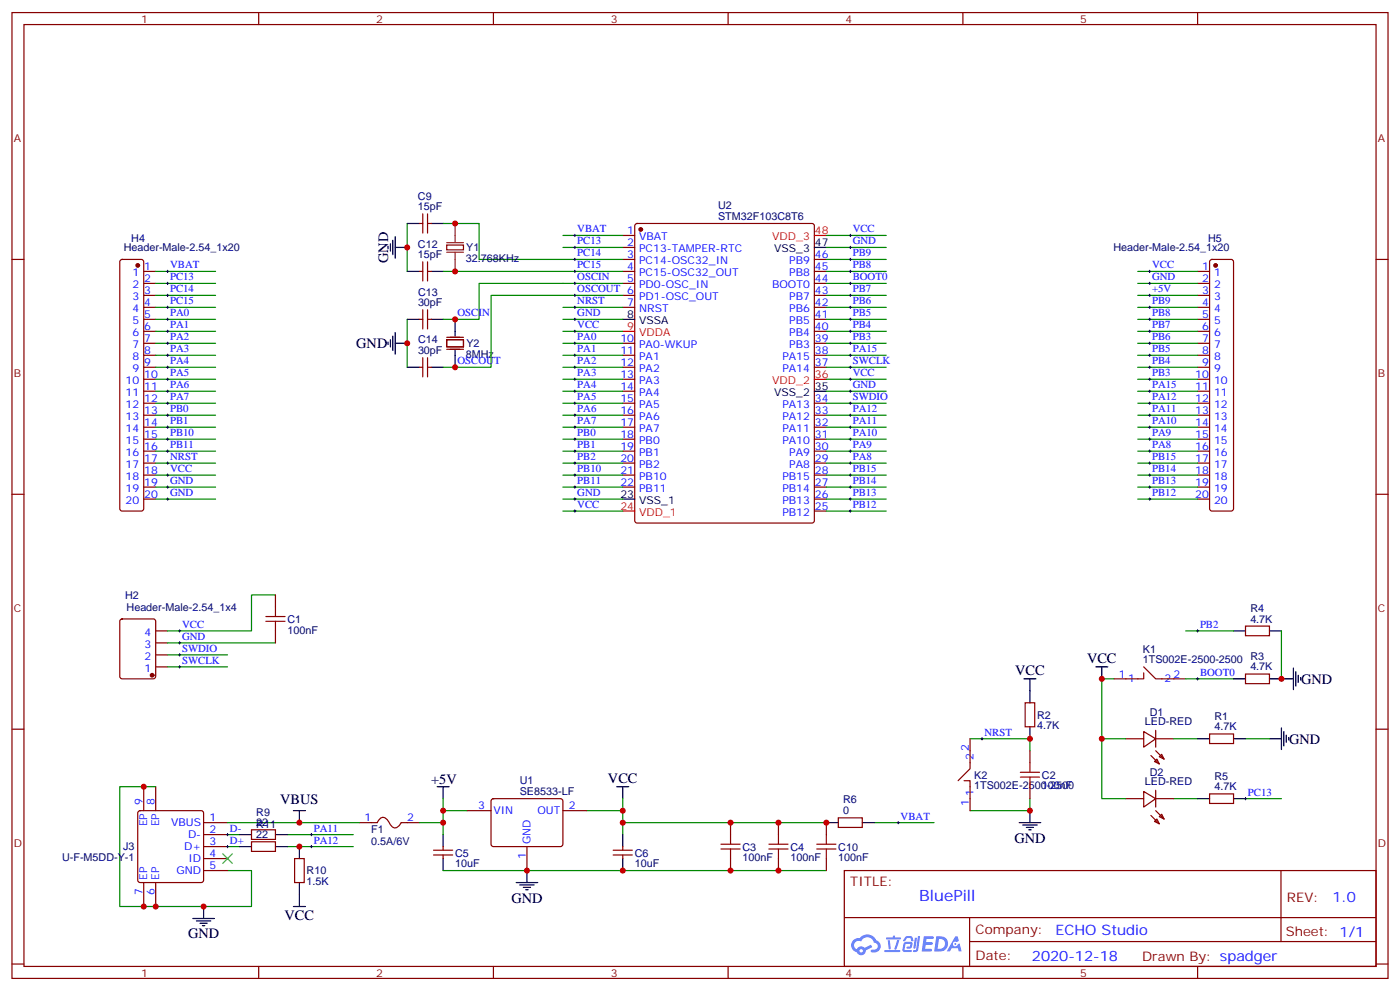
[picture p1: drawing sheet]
<svg xmlns="http://www.w3.org/2000/svg" width="412mm" height="292mm" viewBox="0 0 412 292" stroke-linecap="round" stroke-linejoin="round" font-family="sans-serif">
<g fill="none" stroke="#870000" stroke-width=".35">
<path d="M3.5 3.7h405.4v284.3h-405.4zM7.1 7.2h398.2v277.3h-398.2zM76.2 3.7v3.5M145.3 3.7v3.5M214.5 3.7v3.5M283.6 3.7v3.5M352.8 3.7v3.5M3.5 76.4h3.6M405.3 76.4h3.6M3.5 145.5h3.6M405.3 145.5h3.6M3.5 214.7h3.6"/>
<path d="M405.3 214.7h3.6M248.7 256.3h156.6v28.2h-156.6zM377.3 256.3v20.9M248.7 270.1h156.5M285.6 277.2h119.6M285.6 270.1v14.2M3.5 283.8h3.6M76.2 284.5v3.5M145.3 284.5v3.5M214.5 284.5v3.5M283.6 284.5v3.5M352.8 284.5v3.5"/>
<path d="M405.3 283.8h3.6"/>
</g>
<g fill="#5487ff">
<path d="M272.1 275.6h2.6l.3 .2-.1 .6h-2l-.1 1h1.6l.4 .4-.4 .3h-1.7l-.2 1.2 1.8 .1 .3 .3-.2 .4h-2.9z"/>
<path d="M281.4 275.7h.7l.4 1.3-.7 .3a.74 .74 0 0 0-1.1 .3 .74 .74 0 0 0 .5 1.1 .74 .74 0 0 0 .9-.7l.5-.3 .7 2.4h-.9l-.2-1h-1.9l-.5 1h-.9z"/>
<path d="M269.5 276.1h.6l-.4 2.9a.31 .31 0 0 1-.3 .3 .31 .31 0 0 1-.3-.3z"/>
<path d="M270.4 275.6h.6l-.5 4a.89 .89 0 0 1-.7 .7 .89 .89 0 0 1-.9-.3l1-.5z"/>
<path d="M266.8 275.8l.6-.2 1.2 .1 .5 1.3-.6 .1-.4-.9-1 .1a.95 .95 0 0 1-1 .8l-.1-.2z"/>
<path d="M266.4 277.5l1.8-.2a1.04 1.04 0 0 1 .6 1.1 1.04 1.04 0 0 1-.8 .9h-.7a.29 .29 0 0 1-.3-.4 .29 .29 0 0 1 .3-.2h.7l.2-.8h-1.4l-.4 1.7 1.9 .1a.29 .29 0 0 1 .3 .3 .29 .29 0 0 1-.3 .3h-2l-.4-.3 .2-2.1z"/>
<path d="M260.5 279.7h4.4a.3 .3 0 0 1 .3 .3 .3 .3 0 0 1-.3 .3h-4.3z"/>
<path d="M264.3 276.8h.6l-.5 1.6a1.02 1.02 0 0 1-.7 1.2l-.2-.3z"/>
<path d="M261.5 276.8h.6l.3 2.4-.3 .3-.3-.2z"/>
<path d="M261.1 276h1.9l.2-.5h.5l-.1 .5h1.5a.29 .29 0 0 1 .3 .3 .29 .29 0 0 1-.3 .3h-3.9z"/>
<path d="M275.8 275.6l-.6 4.5h1.4a2.27 2.27 0 0 0 2.7-2.3 2.27 2.27 0 0 0-2.7-2.2zM276.6 276.4a1.5 1.5 0 0 1 1.8 1.6 1.5 1.5 0 0 1-1.9 1.3h-.3z"/>
<path d="M251.4 276.8a2.09 2.09 0 0 0 1 3.5 1.37 1.37 0 0 0 1.5 .9 1.37 1.37 0 0 0 1.1-1.4l2-1-.5-.7-1.8 1a1.4 1.4 0 0 0-2.3 .4 1.32 1.32 0 0 1-.6-1.9 1.32 1.32 0 0 1 1.9-.4 2.02 2.02 0 0 1 2-1.3 2.02 2.02 0 0 1 1.8 1.6 1.09 1.09 0 0 1 1.1 1.4 1.09 1.09 0 0 1-1.6 .7 .41 .41 0 0 0-.5 .3 .41 .41 0 0 0 .4 .5 1.89 1.89 0 0 0 2.4-1.2 1.89 1.89 0 0 0-1.2-2.4 2.98 2.98 0 0 0-5-.6l-1 .1zM253.2 279.9a.52 .52 0 0 1 1 0 .52 .52 0 0 1-1 0z"/>
<circle cx="281.4" cy="277.9" r=".28"/>
</g>
<g fill="none" stroke="#870000" stroke-width=".35">
<path d="M35.5 76.6l.5-.2h5.6l.5 .2 .2 .5v72.7l-.2 .5-.5 .2h-5.6l-.5-.3-.2-.4v-72.7zM42.3 79.9h3.6M123.5 79.9h1M123.5 65.8h1M124.5 63v5.6M124.5 77.1v5.6M125.9 79.9h1.1M125.9 63v5.6M125.9 77.1v5.6M125.9 65.8h1.1M131.6 72.1h4.9v1.5h-4.9zM183.4 69.3h3.6"/>
<path d="M183.4 72.8h3.6M183.4 76.4h3.6M183.4 79.9h3.6M187.2 66l.5-.2h51.5l.6 .4 .1 87.1-.5 .6-51.7 .1-.7-.5v-87zM239.9 76.4h3.5M239.9 79.9h3.5M352.8 79.9h3.5M356.5 76.6l.5-.2h5.7l.5 .2 .2 .5v72.7l-.3 .5-.4 .2h-5.7l-.5-.3-.2-.4v-72.7zM42.3 83.4h3.6M42.3 87h3.6M42.3 90.5h3.6M42.3 97.5h3.6"/>
<path d="M42.3 94h3.6M123.5 94h1M124.5 91.2v5.6M125.9 94h1.1M125.9 91.2v5.6M131.6 99.3h4.9M183.4 83.4h3.6M183.4 87h3.6M183.4 90.5h3.6M239.9 83.4h3.5M239.9 87h3.5M239.9 90.5h3.5"/>
<path d="M239.9 97.5h3.5M239.9 94h3.5M352.8 83.4h3.5M352.8 87h3.5M352.8 90.5h3.5M352.8 97.5h3.5M352.8 94h3.5M42.3 101.1h3.6M42.3 104.6h3.6M42.3 108.1h3.6M42.3 111.7h3.6M42.3 115.2h3.6"/>
<path d="M42.3 118.7h3.6M123.5 108.1h1M124.5 105.3v5.6M125.9 108.1h1.1M125.9 105.3v5.6M131.6 100h4.9v2.1h-4.9zM131.6 102.8h4.9M183.4 101.1h3.6M183.4 104.6h3.6M183.4 108.1h3.6M183.4 111.7h3.6M183.4 115.2h3.6"/>
<path d="M183.4 118.7h3.6M239.9 101.1h3.5M239.9 104.6h3.5M239.9 108.1h3.5M239.9 118.7h3.5M352.8 101.1h3.5M352.8 104.6h3.5M352.8 108.1h3.5M352.8 111.7h3.5M352.8 115.2h3.5M352.8 118.7h3.5M42.3 122.2h3.6"/>
<path d="M42.3 125.8h3.6M42.3 129.3h3.6M42.3 132.8h3.6M42.3 136.3h3.6M42.3 139.9h3.6M183.4 122.2h3.6M183.4 125.8h3.6M183.4 129.3h3.6M183.4 132.8h3.6M183.4 136.3h3.6M183.4 139.9h3.6M239.9 122.2h3.5"/>
<path d="M239.9 125.8h3.5M239.9 129.3h3.5M239.9 132.8h3.5M239.9 136.3h3.5M239.9 139.9h3.5M352.8 122.2h3.5M352.8 125.8h3.5M352.8 129.3h3.5M352.8 132.8h3.5M352.8 136.3h3.5M352.8 139.9h3.5M42.3 143.4h3.6"/>
<path d="M42.3 146.9h3.6M183.4 143.4h3.6M239.9 143.4h3.5M239.9 150.5h3.5M239.9 146.9h3.5M352.8 143.4h3.5M352.8 146.9h3.5M81.1 175.2v3.5M35.5 182.4l.5-.2h9.2l.6 .4 .1 16.5-.5 .7h-9.4l-.7-.4v-16.5zM45.9 196.3h3.5M45.9 192.8h3.5M45.9 189.3h3.5"/>
<path d="M45.9 185.7h3.5M81.1 185.7v3.6M336.9 198.1v1.7h-8.8M336.9 196.3l3.5 3.5h8.8M366.9 198.4h7v2.9h-7zM366.9 184.3h7v2.8h-7zM285.8 217.5v8.8l-3.6 3.5M302 206.9h2.8v7.1h-2.8zM331.6 217.5h5.3M336.9 215.4l3.5 2.1-3.5 2.5zM340.4 217.5h5.3M340.4 215v5"/>
<path d="M356.3 216.1h7.1v2.8h-7.1zM40.8 238.9l.5-.2h18l.5 .2 .2 .5v19.7l-.3 .5-.4 .2h-18l-.5-.2-.2-.5v-19.7zM42.3 231.6v7.1M45.9 231.6v7.1M137.6 238.7h7M144.9 235.3l.4-.2 20.1 .1 .4 .6-.1 13-.6 .4h-20l-.5-.7v-12.7zM165.8 238.7h7.1M284 229.8h1.8v8.9M303.4 221v3.5M303.4 231.6v3.5M331.6 235.1h5.3M336.9 233l3.5 2.1-3.5 2.5z"/>
<path d="M339 222.4l2.5 2.5M340.1 224.2l.7-.7 .7 1.4zM340.4 221l2.5 2.5M340.4 232.7v4.9M340.4 238.7l2.5 2.4M340.4 235.1h5.3M341.5 222.8l.7-.7 .7 1.4zM356.3 233.7h7.1v2.8h-7.1zM42.3 259.8v7.1M45.9 259.8v7.1M60 242.2h7M60 245.7h7"/>
<path d="M60 249.2h7M60 252.8h7M60 256.3h7M74.1 244.3h7v2.8h-7zM74.1 247.8h7v2.8h-7zM86.8 252.8h2.8v7h-2.8zM105.8 242.2h5.3l.6-.9a1.56 1.56 0 0 1 2.7 .5l.2 .3a2.13 2.13 0 0 0 2.2 1.5l1.4-1.4h5.3M127.7 251.7h5.6M127.7 250.3h5.6M130.5 249.2v1.1M130.5 251.7v1.1M155.2 249.2v7.1"/>
<path d="M180.6 251.7h5.7M180.6 250.3h5.7M183.4 249.2v1.1M183.4 251.7v1.1M215.2 242.2v3.5M215.2 252.8v3.5M229.3 242.2v3.5M229.3 252.8v3.5M243.4 242.2v3.5M243.4 252.8v3.5M246.9 240.8h7.1v2.8h-7.1zM339 240.1l2.5 2.4"/>
<path d="M340.1 241.8l.7-.7 .7 1.4zM341.5 240.4l.7-.7 .7 1.4z"/>
</g>
<g fill="#870000" stroke="#870000" stroke-width=".35">
<circle cx="188.7" cy="67.6" r=".53"/>
<circle cx="40.6" cy="78.1" r=".53"/>
<circle cx="358.1" cy="78.1" r=".53"/>
<circle cx="44.8" cy="198.8" r=".53"/>
</g>
<g fill="none" stroke="#000" stroke-width=".35">
<path d="M114.3 72.5v.7M115 71.8v2.1M115.7 70.7v4.3M116.4 72.8h3.5M116.4 69.7v6.3M119.9 65.8h3.6M119.9 79.9h3.6M127 65.8h3.5M127 79.9h3.5M239.9 72.8h3.5M115.7 99v4.2M116.4 97.9v6.3"/>
<path d="M119.9 94h3.6M127 94h3.5M134.1 94v5M183.4 94h3.6M114.3 100.7v.7M115 100v2.1M116.4 101.1h3.5M119.9 108.1h3.6M127 108.1h3.5M134.1 103.2v4.9M239.9 115.2h3.5M183.4 146.9h3.6"/>
<path d="M301.6 199.8h3.6M303.4 199.8v7.1M322.8 196.3h3.5M324.6 196.3v3.5M363.4 199.8h3.5M363.4 185.7h3.5M373.9 199.8h7.1M373.9 185.7h3.6M381 196.7v6.3M381.7 197.7v4.3M382.4 198.8v2.1M383.1 199.5v.7"/>
<path d="M303.4 214v3.5M352.8 217.5h3.5M363.4 217.5h3.5M373.9 217.5h3.6M377.5 214.3v6.4M378.2 215.4v4.2M378.9 216.4v2.1M379.6 217.1v.7M86.4 238.7h3.6M88.2 238.7v3.5M128.8 231.6h3.5M130.5 231.6v3.5"/>
<path d="M181.7 231.6h3.5M183.4 231.6v3.5M303.4 238.7v3.5M352.8 235.1h3.5M363.4 235.1h3.5M70.6 245.7h3.5M70.6 249.2h3.5M81.1 245.7h3.6M81.1 249.2h3.6M88.2 249.2v3.6M88.2 259.8v7.1M130.5 245.7v3.5"/>
<path d="M130.5 252.8v3.5M152 259.8h6.4M155.2 256.3v3.5M183.4 245.7v3.5M183.4 252.8v3.5M243.4 242.2h3.5M254 242.2h3.5M300.2 242.2h6.4M301.3 242.9h4.2M302.3 243.6h2.1M303 244.3h.7M56.8 270.4h6.3"/>
<path d="M57.9 271.1h4.2M58.9 271.8h2.1M59.6 272.5h.7M60 266.9v3.5M86.4 266.9h3.6M153.1 260.5h4.2M154.2 261.2h2.1M154.9 261.9h.7"/>
</g>
<path d="M239.9 69.3h3.5M183.4 97.5h3.6M239.9 111.7h3.5M183.4 150.5h3.6" fill="none" stroke="#f00" stroke-width=".35"/>
<g fill="none" stroke="#008700" stroke-width=".35">
<path d="M45.9 79.9h17.6M119.9 65.8v14.1M130.5 65.8h10.6v10.6h42.3M130.5 79.9h52.9M165.8 69.3h17.6M165.8 72.8h17.6M243.4 69.3h17.7M243.4 72.8h17.7M243.4 79.9h17.7M243.4 76.4h17.7M335.1 79.9h17.7M45.9 83.4h17.6"/>
<path d="M45.9 97.5h17.6M45.9 94h17.6M45.9 90.5h17.6M45.9 87h17.6M119.9 94v14.1M165.8 97.5h17.6M165.8 94h17.6M165.8 90.5h17.6M183.4 83.4h-42.3v10.6h-10.6M183.4 87h-38.8v21.1h-14.1M243.4 83.4h17.7M243.4 97.5h17.7"/>
<path d="M243.4 94h17.7M243.4 90.5h17.7M243.4 87h17.7M335.1 83.4h17.7M335.1 97.5h17.7M335.1 94h17.7M335.1 90.5h17.7M335.1 87h17.7M45.9 101.1h17.6M45.9 118.7h17.6M45.9 115.2h17.6M45.9 111.7h17.6"/>
<path d="M45.9 108.1h17.6M45.9 104.6h17.6M165.8 101.1h17.6M165.8 118.7h17.6M165.8 115.2h17.6M165.8 111.7h17.6M165.8 108.1h17.6M165.8 104.6h17.6M243.4 101.1h17.7M243.4 118.7h17.7M243.4 115.2h17.7M243.4 111.7h17.7"/>
<path d="M243.4 108.1h17.7M243.4 104.6h17.7M335.1 101.1h17.7M335.1 118.7h17.7M335.1 115.2h17.7M335.1 111.7h17.7M335.1 108.1h17.7M335.1 104.6h17.7M45.9 136.3h17.6M45.9 132.8h17.6M45.9 129.3h17.6M45.9 125.8h17.6"/>
<path d="M45.9 122.2h17.6M45.9 139.9h17.6M165.8 136.3h17.6M165.8 132.8h17.6M165.8 129.3h17.6M165.8 125.8h17.6M165.8 122.2h17.6M165.8 139.9h17.6M243.4 136.3h17.7M243.4 132.8h17.7M243.4 129.3h17.7M243.4 125.8h17.7"/>
<path d="M243.4 122.2h17.7M243.4 139.9h17.7M335.1 136.3h17.7M335.1 132.8h17.7M335.1 129.3h17.7M335.1 125.8h17.7M335.1 122.2h17.7M335.1 139.9h17.7M45.9 146.9h17.6M45.9 143.4h17.6M165.8 150.5h17.6M165.8 146.9h17.6"/>
<path d="M165.8 143.4h17.6M243.4 150.5h17.7M243.4 146.9h17.7M243.4 143.4h17.7M335.1 146.9h17.7M335.1 143.4h17.7M81.1 175.2h-7v10.5h-24.7M49.4 189.3h31.7M49.4 192.8h17.6M49.4 196.3h17.6M328.1 199.8h-3.5v17.7M349.2 199.8h14.2"/>
<path d="M349.2 185.7h14.2M377.5 185.7v14.1M285.8 217.5h17.6v3.5M331.6 217.5h-7v17.6h7M345.7 217.5h7.1M366.9 217.5h7M45.9 231.6h-10.6v35.3h38.8v-10.6h-7.1M130.5 235.1v3.6M137.6 238.7h-7.1v7M172.9 238.7h10.5M183.4 235.1v10.6M303.4 235.1v3.6h-17.6"/>
<path d="M345.7 235.1h7.1M366.9 235.1h10.6M67 249.2h3.6M67 245.7h3.6M67 242.2h38.8M84.7 249.2h19.4M84.7 245.7h19.4M123.5 242.2h7M130.5 256.3h112.9M183.4 242.2h60M257.5 242.2h17.7"/>
</g>
<g fill="none" stroke="#000" stroke-width=".29">
<path d="M49 79.9h.7M49.4 79.6v.7M169 69.3h.7M169 72.8h.7M169 79.9h.7M169 76.4h.7M169.3 69v.7M169.3 72.5v.7M169.3 76v.7M169.3 79.6v.7M250.1 69.3h.7M250.1 72.8h.7"/>
<path d="M250.1 79.9h.7M250.1 76.4h.7M250.5 69v.7M250.5 72.5v.7M250.5 76v.7M250.5 79.6v.7M338.3 79.9h.7M338.7 79.6v.7M49 94h.7M49 97.5h.7M49 90.5h.7M49 83.4h.7"/>
<path d="M49 87h.7M49.4 83.1v.7M49.4 86.6v.7M49.4 90.1v.7M49.4 93.7v.7M49.4 97.2v.7M133.7 94h.7M134.1 93.7v.7M169 94h.7M169 97.5h.7M169 90.5h.7M169 83.4h.7"/>
<path d="M169 87h.7M169.3 83.1v.7M169.3 86.6v.7M169.3 90.1v.7M169.3 93.7v.7M169.3 97.2v.7M250.1 94h.7M250.1 97.5h.7M250.1 90.5h.7M250.1 83.4h.7M250.1 87h.7M250.5 83.1v.7"/>
<path d="M250.5 86.6v.7M250.5 90.1v.7M250.5 93.7v.7M250.5 97.2v.7M338.3 94h.7M338.3 97.5h.7M338.3 90.5h.7M338.3 83.4h.7M338.3 87h.7M338.7 83.1v.7M338.7 86.6v.7M338.7 90.1v.7"/>
<path d="M338.7 93.7v.7M338.7 97.2v.7M49 108.1h.7M49 111.7h.7M49 115.2h.7M49 101.1h.7M49 104.6h.7M49 118.7h.7M49.4 100.7v.7M49.4 104.2v.8M49.4 107.8v.7M49.4 111.3v.7"/>
<path d="M49.4 114.8v.7M49.4 118.4v.7M133.7 108.1h.7M134.1 107.8v.7M169 108.1h.7M169 111.7h.7M169 115.2h.7M169 101.1h.7M169 104.6h.7M169 118.7h.7M169.3 100.7v.7M169.3 104.2v.8"/>
<path d="M169.3 107.8v.7M169.3 111.3v.7M169.3 114.8v.7M169.3 118.4v.7M250.1 108.1h.7M250.1 111.7h.7M250.1 115.2h.7M250.1 101.1h.7M250.1 104.6h.7M250.1 118.7h.7M250.5 100.7v.7M250.5 104.2v.8"/>
<path d="M250.5 107.8v.7M250.5 111.3v.7M250.5 114.8v.7M250.5 118.4v.7M338.3 108.1h.7M338.3 111.7h.7M338.3 115.2h.7M338.3 101.1h.7M338.3 104.6h.7M338.3 118.7h.7M338.7 100.7v.7M338.7 104.2v.8"/>
<path d="M338.7 107.8v.7M338.7 111.3v.7M338.7 114.8v.7M338.7 118.4v.7M49 122.2h.7M49 125.8h.7M49 136.3h.7M49 132.8h.7M49 129.3h.7M49 139.9h.7M49.4 121.9v.7M49.4 125.4v.7"/>
<path d="M49.4 128.9v.7M49.4 132.5v.7M49.4 136v.7M49.4 139.5v.7M169 122.2h.7M169 125.8h.7M169 136.3h.7M169 132.8h.7M169 129.3h.7M169 139.9h.7M169.3 121.9v.7M169.3 125.4v.7"/>
<path d="M169.3 128.9v.7M169.3 132.5v.7M169.3 136v.7M169.3 139.5v.7M250.1 122.2h.7M250.1 125.8h.7M250.1 136.3h.7M250.1 132.8h.7M250.1 129.3h.7M250.1 139.9h.7M250.5 121.9v.7M250.5 125.4v.7"/>
<path d="M250.5 128.9v.7M250.5 132.5v.7M250.5 136v.7M250.5 139.5v.7M338.3 122.2h.7M338.3 125.8h.7M338.3 136.3h.7M338.3 132.8h.7M338.3 129.3h.7M338.3 139.9h.7M338.7 121.9v.7M338.7 125.4v.7"/>
<path d="M338.7 128.9v.7M338.7 132.5v.7M338.7 136v.7M338.7 139.5v.7M49 146.9h.7M49 143.4h.7M49.4 143.1v.7M49.4 146.6v.7M169 150.5h.7M169 146.9h.7M169 143.4h.7M169.3 143.1v.7"/>
<path d="M169.3 146.6v.7M169.3 150.1v.7M250.1 150.5h.7M250.1 146.9h.7M250.1 143.4h.7M250.5 143.1v.7M250.5 146.6v.7M250.5 150.1v.7M338.3 146.9h.7M338.3 143.4h.7M338.7 143.1v.7M338.7 146.6v.7"/>
<path d="M52.6 189.3h.7M52.6 196.3h.7M52.6 192.8h.7M52.6 185.7h.7M52.9 185.4v.7M52.9 188.9v.7M52.9 192.4v.7M52.9 196v.7M352.4 185.7h.7M352.4 199.8h.7M352.8 185.4v.7M352.8 199.5v.7"/>
<path d="M288.9 217.5h.7M289.3 217.1v.7M366.5 235.1h.7M366.9 234.8v.7M66.7 245.7h.7M66.7 249.2h.7M67 245.4v.7M67 248.9v.7M91.4 245.7h.7M91.4 249.2h.7M91.7 245.4v.7M91.7 248.9v.7"/>
<path d="M264.2 242.2h.7M264.6 241.8v.7"/>
</g>
<path d="M131.6 74.3h4.9M131.6 71.4h4.9M134.1 65.8v5.6M134.1 74.3v5.6" fill="none" stroke="#8c2424" stroke-width=".35"/>
<path d="M65.6 251.4l2.8 2.8M68.4 251.4l-2.8 2.8" fill="none" stroke="#3c3" stroke-width=".35"/>
<g fill="none" stroke="#a10000" stroke-width=".35">
<path d="M81.1 178.7v2.8M78.3 182.9h5.7M78.3 181.5h5.7M81.1 182.9v2.8M300.6 228.8h5.6M300.6 227.4h5.6M303.4 224.5v2.9M303.4 228.8v2.8M212.4 249.9h5.6M212.4 248.5h5.6M215.2 245.7v2.8M215.2 249.9v2.9"/>
<path d="M226.5 249.9h5.6M226.5 248.5h5.6M229.3 245.7v2.8M229.3 249.9v2.9M240.6 249.9h5.6M240.6 248.5h5.6M243.4 245.7v2.8M243.4 249.9v2.9"/>
</g>
<g fill="#c00">
<circle cx="134.1" cy="94" r=".88"/>
<circle cx="134.1" cy="108.1" r=".88"/>
<circle cx="119.9" cy="101.1" r=".88"/>
<circle cx="119.9" cy="72.8" r=".88"/>
<circle cx="42.3" cy="231.6" r=".88"/>
<circle cx="45.9" cy="266.9" r=".88"/>
<circle cx="42.3" cy="266.9" r=".88"/>
<circle cx="60" cy="266.9" r=".88"/>
<circle cx="88.2" cy="242.2" r=".88"/>
<circle cx="134.1" cy="79.9" r=".88"/>
<circle cx="134.1" cy="65.8" r=".88"/>
<circle cx="303.4" cy="238.7" r=".88"/>
<circle cx="324.6" cy="217.5" r=".88"/>
<circle cx="324.6" cy="199.8" r=".88"/>
<circle cx="155.2" cy="256.3" r=".88"/>
<circle cx="130.5" cy="242.2" r=".88"/>
<circle cx="183.4" cy="238.7" r=".88"/>
<circle cx="130.5" cy="238.7" r=".88"/>
<circle cx="303.4" cy="217.5" r=".88"/>
<circle cx="88.2" cy="249.2" r=".88"/>
<circle cx="183.4" cy="256.3" r=".88"/>
<circle cx="215.2" cy="256.3" r=".88"/>
<circle cx="183.4" cy="242.2" r=".88"/>
<circle cx="215.2" cy="242.2" r=".88"/>
<circle cx="229.3" cy="242.2" r=".88"/>
<circle cx="229.3" cy="256.3" r=".88"/>
<circle cx="377.5" cy="199.8" r=".88"/>
<circle cx="243.4" cy="242.2" r=".88"/>
</g>
<text font-size="4.6" fill="#00f" x="270.8" y="265.3">BluePill</text>
<g font-size="4.2">
<text x="114.3" y="77.4" transform="rotate(-90 114.3 77.4)">GND</text>
<text x="105" y="102.5">GND</text>
<text x="320.2" y="195.2">VCC</text>
<text x="299" y="198.8">VCC</text>
<text x="383.3" y="201.3">GND</text>
<text x="379.8" y="218.9">GND</text>
<text x="127" y="230.9">+5V</text>
<text x="179.1" y="230.5">VCC</text>
<text x="82.5" y="236.6">VBUS</text>
<text x="298.8" y="248.3">GND</text>
<text x="150.6" y="265.8">GND</text>
<text x="83.8" y="270.9">VCC</text>
<text x="55.4" y="276">GND</text>
</g>
<g font-size="4.2" fill="#00f">
<text x="392.5" y="265.6">1.0</text>
<text x="310.9" y="275.1">ECHO Studio</text>
<text x="304" y="282.9">2020-12-18</text>
</g>
<g font-size="3.9" fill="#800">
<text x="250.5" y="260.9">TITLE:</text>
<text x="379.1" y="265.6">REV:</text>
<text x="287.4" y="275.1">Company:</text>
<text x="378.7" y="275.7">Sheet: 1/1</text>
<text x="287.4" y="282.8">Date:</text>
<text x="336.4" y="282.8">Drawn By: spadger</text>
</g>
<g font-size="3.2" fill="#800">
<text x="41.6" y="6.7">1</text>
<text x="110.8" y="6.7">2</text>
<text x="179.9" y="6.7">3</text>
<text x="249.1" y="6.7">4</text>
<text x="318.2" y="6.7">5</text>
<text x="4.1" y="41.8">A</text>
<text x="405.9" y="41.8">A</text>
<text x="4.1" y="110.9">B</text>
<text x="405.9" y="110.9">B</text>
<text x="4.1" y="180.1">C</text>
<text x="405.9" y="180.1">C</text>
<text x="4.1" y="249.2">D</text>
<text x="405.9" y="249.2">D</text>
<text x="41.6" y="287.5">1</text>
<text x="110.8" y="287.5">2</text>
<text x="179.9" y="287.5">3</text>
<text x="249.1" y="287.5">4</text>
<text x="318.2" y="287.5">5</text>
</g>
<g font-size="3.2" fill="#000080">
<text x="123.1" y="59">C9</text>
<text x="123.1" y="61.9">15pF</text>
<text x="211.5" y="64.6">STM32F103C8T6</text>
<text x="211.5" y="61.5">U2</text>
<text x="38.7" y="71.4">H4</text>
<text x="355.9" y="71.4">H5</text>
<text x="36.4" y="74">Header-Male-2.54_1x20</text>
<text x="123.1" y="76">15pF</text>
<text x="123.1" y="73.1">C12</text>
<text x="137.2" y="77.2">32.768KHz</text>
<text x="137.3" y="74">Y1</text>
<text x="328" y="73.9">Header-Male-2.54_1x20</text>
<text x="123.1" y="87">C13</text>
<text x="123.1" y="90.1">30pF</text>
<text x="123.1" y="101.1">C14</text>
<text x="123.1" y="104.2">30pF</text>
<text x="137.2" y="105.4">8MHz</text>
<text x="137.4" y="102.2">Y2</text>
<text x="36.9" y="176.3">H2</text>
<text x="37.3" y="179.8">Header-Male-2.54_1x4</text>
<text x="84.7" y="183.3">C1</text>
<text x="368.3" y="183.3">4.7K</text>
<text x="368.3" y="180">R4</text>
<text x="84.7" y="186.5">100nF</text>
<text x="336.6" y="195.3">1TS002E-2500-2500</text>
<text x="336.7" y="192.1">K1</text>
<text x="368.3" y="197.4">4.7K</text>
<text x="368.3" y="194.2">R3</text>
<text x="305.5" y="214.7">4.7K</text>
<text x="305.5" y="211.6">R2</text>
<text x="337.3" y="213.3">LED-RED</text>
<text x="338.7" y="210.8">D1</text>
<text x="357.7" y="215">4.7K</text>
<text x="357.7" y="211.9">R1</text>
<text x="153.1" y="230.9">U1</text>
<text x="287" y="232.4">1TS002E-2500-2500</text>
<text x="287" y="229.2">K2</text>
<text x="306.9" y="232.4">100nF</text>
<text x="306.9" y="229.2">C2</text>
<text x="337.3" y="231">LED-RED</text>
<text x="338.7" y="228.5">D2</text>
<text x="357.7" y="232.7">4.7K</text>
<text x="357.7" y="229.5">R5</text>
<text x="153.1" y="234.1">SE8533-LF</text>
<text x="248.4" y="239.7">0</text>
<text x="248.4" y="236.5">R6</text>
<text x="75.5" y="243.2">22</text>
<text x="75.5" y="240.1">R9</text>
<text x="75.5" y="243.6">R11</text>
<text x="109.4" y="245.1">F1</text>
<text x="36.3" y="250.2">J3</text>
<text x="75.5" y="246.8">22</text>
<text x="109.4" y="248.7">0.5A/6V</text>
<text x="218.7" y="250.4">C3</text>
<text x="232.8" y="250.4">C4</text>
<text x="246.9" y="250.4">C10</text>
<text x="18.3" y="253.6">U-F-M5DD-Y-1</text>
<text x="90.3" y="257.4">R10</text>
<text x="134.1" y="255.3">10uF</text>
<text x="134.1" y="252.2">C5</text>
<text x="187" y="255.3">10uF</text>
<text x="187" y="252.2">C6</text>
<text x="218.7" y="253.5">100nF</text>
<text x="232.8" y="253.5">100nF</text>
<text x="246.9" y="253.5">100nF</text>
<text x="90.3" y="260.7">1.5K</text>
</g>
<g font-size="3.2" fill="#00f">
<text x="170" y="68.4">VBAT</text>
<text x="170" y="72">PC13</text>
<text x="184.8" y="69">1</text>
<text x="188.3" y="70.7">VBAT</text>
<text x="251.2" y="68.4">VCC</text>
<text x="251.2" y="72">GND</text>
<text x="170" y="75.5">PC14</text>
<text x="184.8" y="72.5">2</text>
<text x="184.8" y="76">3</text>
<text x="188.3" y="74.3">PC13-TAMPER-RTC</text>
<text x="188.3" y="77.8">PC14-OSC32_IN</text>
<text x="232.5" y="77.8">PB9</text>
<text x="240.1" y="76">46</text>
<text x="251.2" y="75.5">PB9</text>
<text x="39" y="81.3">1</text>
<text x="42.5" y="79.6">1</text>
<text x="42.5" y="83.1">2</text>
<text x="50.1" y="79">VBAT</text>
<text x="50.1" y="82.6">PC13</text>
<text x="170" y="82.6">OSCIN</text>
<text x="170" y="79">PC15</text>
<text x="184.8" y="79.6">4</text>
<text x="184.8" y="83.1">5</text>
<text x="188.3" y="81.3">PC15-OSC32_OUT</text>
<text x="232.5" y="81.3">PB8</text>
<text x="240.1" y="83.1">44</text>
<text x="240.1" y="79.6">45</text>
<text x="251.2" y="82.6">BOOT0</text>
<text x="251.2" y="79">PB8</text>
<text x="339.4" y="82.6">GND</text>
<text x="339.4" y="79">VCC</text>
<text x="354.1" y="79.6">1</text>
<text x="354.1" y="83.1">2</text>
<text x="357.6" y="81.3">1</text>
<text x="39" y="84.8">2</text>
<text x="39" y="88.4">3</text>
<text x="42.5" y="86.6">3</text>
<text x="50.1" y="86.1">PC14</text>
<text x="50.1" y="89.6">PC15</text>
<text x="170" y="89.6">NRST</text>
<text x="170" y="86.1">OSCOUT 6</text>
<text x="188.3" y="84.8">PD0-OSC_IN</text>
<text x="188.3" y="88.4">PD1-OSC_OUT</text>
<text x="227.4" y="84.8">BOOT0</text>
<text x="232.5" y="88.4">PB7</text>
<text x="240.1" y="86.6">43</text>
<text x="251.2" y="89.6">PB6</text>
<text x="251.2" y="86.1">PB7</text>
<text x="339.4" y="86.1">+5V</text>
<text x="339.4" y="89.6">PB9</text>
<text x="354.1" y="86.6">3</text>
<text x="357.6" y="84.8">2</text>
<text x="357.6" y="88.4">3</text>
<text x="39" y="91.9">4</text>
<text x="39" y="95.4">5</text>
<text x="42.5" y="90.1">4</text>
<text x="42.5" y="93.7">5</text>
<text x="50.1" y="93.1">PA0</text>
<text x="134.8" y="93.1">OSCIN</text>
<text x="170" y="93.1">GND</text>
<text x="184.8" y="90.1">7</text>
<text x="188.3" y="91.9">NRST</text>
<text x="232.5" y="95.4">PB5</text>
<text x="232.5" y="91.9">PB6</text>
<text x="240.1" y="93.7">41</text>
<text x="240.1" y="90.1">42</text>
<text x="251.2" y="93.1">PB5</text>
<text x="339.4" y="93.1">PB8</text>
<text x="354.1" y="90.1">4</text>
<text x="354.1" y="93.7">5</text>
<text x="357.6" y="91.9">4</text>
<text x="357.6" y="95.4">5</text>
<text x="39" y="99">6</text>
<text x="42.5" y="97.2">6</text>
<text x="42.5" y="100.7">7</text>
<text x="50.1" y="96.7">PA1</text>
<text x="50.1" y="100.2">PA2</text>
<text x="170" y="96.7">VCC</text>
<text x="170" y="100.2">PA0</text>
<text x="182.8" y="100.7">10</text>
<text x="232.5" y="99">PB4</text>
<text x="240.1" y="100.7">39</text>
<text x="240.1" y="97.2">40</text>
<text x="251.2" y="100.2">PB3</text>
<text x="251.2" y="96.7">PB4</text>
<text x="339.4" y="100.2">PB6</text>
<text x="339.4" y="96.7">PB7</text>
<text x="354.1" y="97.2">6</text>
<text x="354.1" y="100.7">7</text>
<text x="357.6" y="99">6</text>
<text x="39" y="102.5">7</text>
<text x="39" y="106">8</text>
<text x="42.5" y="104.2">8</text>
<text x="42.5" y="107.8">9</text>
<text x="50.1" y="103.7">PA3</text>
<text x="50.1" y="107.2">PA4</text>
<text x="134.8" y="107.2">OSCOUT</text>
<text x="170" y="103.7">PA1</text>
<text x="170" y="107.2">PA2</text>
<text x="182.8" y="104.2">11</text>
<text x="182.8" y="107.8">12</text>
<text x="188.3" y="102.5">PA0-WKUP</text>
<text x="188.3" y="106">PA1</text>
<text x="230.5" y="106">PA15</text>
<text x="232.5" y="102.5">PB3</text>
<text x="240.1" y="107.8">37</text>
<text x="240.1" y="104.2">38</text>
<text x="251.2" y="107.2">SWCLK</text>
<text x="251.2" y="103.7">PA15</text>
<text x="339.4" y="107.2">PB4</text>
<text x="339.4" y="103.7">PB5</text>
<text x="354.1" y="104.2">8</text>
<text x="354.1" y="107.8">9</text>
<text x="357.6" y="102.5">7</text>
<text x="357.6" y="106">8</text>
<text x="37" y="113.1">10</text>
<text x="39" y="109.5">9</text>
<text x="42.5" y="111.3">10</text>
<text x="50.1" y="110.8">PA5</text>
<text x="170" y="110.8">PA3</text>
<text x="182.8" y="111.3">13</text>
<text x="188.3" y="109.5">PA2</text>
<text x="188.3" y="113.1">PA3</text>
<text x="230.5" y="109.5">PA14</text>
<text x="251.2" y="110.8">VCC</text>
<text x="339.4" y="110.8">PB3</text>
<text x="352.1" y="111.3">10</text>
<text x="357.6" y="109.5">9</text>
<text x="357.6" y="113.1">10</text>
<text x="37" y="116.6">11</text>
<text x="42.5" y="114.8">11</text>
<text x="42.5" y="118.4">12</text>
<text x="50.1" y="114.3">PA6</text>
<text x="50.1" y="117.8">PA7</text>
<text x="170" y="114.3">PA4</text>
<text x="170" y="117.8">PA5</text>
<text x="182.8" y="114.8">14</text>
<text x="182.8" y="118.4">15</text>
<text x="188.3" y="116.6">PA4</text>
<text x="240.1" y="118.4">34</text>
<text x="251.2" y="114.3">GND</text>
<text x="251.2" y="117.8">SWDIO</text>
<text x="339.4" y="117.8">PA12</text>
<text x="339.4" y="114.3">PA15</text>
<text x="352.1" y="114.8">11</text>
<text x="352.1" y="118.4">12</text>
<text x="357.6" y="116.6">11</text>
<text x="37" y="120.1">12</text>
<text x="37" y="123.6">13</text>
<text x="42.5" y="121.9">13</text>
<text x="42.5" y="125.4">14</text>
<text x="50.1" y="121.4">PB0</text>
<text x="50.1" y="124.9">PB1</text>
<text x="170" y="121.4">PA6</text>
<text x="170" y="124.9">PA7</text>
<text x="182.8" y="121.9">16</text>
<text x="182.8" y="125.4">17</text>
<text x="188.3" y="120.1">PA5</text>
<text x="188.3" y="123.6">PA6</text>
<text x="230.5" y="123.6">PA12</text>
<text x="230.5" y="120.1">PA13</text>
<text x="240.1" y="125.4">32</text>
<text x="240.1" y="121.9">33</text>
<text x="251.2" y="124.9">PA11</text>
<text x="251.2" y="121.4">PA12</text>
<text x="339.4" y="124.9">PA10</text>
<text x="339.4" y="121.4">PA11</text>
<text x="352.1" y="121.9">13</text>
<text x="352.1" y="125.4">14</text>
<text x="357.6" y="120.1">12</text>
<text x="357.6" y="123.6">13</text>
<text x="37" y="127.2">14</text>
<text x="37" y="130.7">15</text>
<text x="42.5" y="128.9">15</text>
<text x="50.1" y="128.4">PB10</text>
<text x="50.1" y="131.9">PB11</text>
<text x="170" y="128.4">PB0</text>
<text x="170" y="131.9">PB1</text>
<text x="182.8" y="128.9">18</text>
<text x="188.3" y="127.2">PA7</text>
<text x="188.3" y="130.7">PB0</text>
<text x="230.5" y="130.7">PA10</text>
<text x="230.5" y="127.2">PA11</text>
<text x="240.1" y="128.9">31</text>
<text x="251.2" y="131.9">PA9</text>
<text x="251.2" y="128.4">PA10</text>
<text x="339.4" y="131.9">PA8</text>
<text x="339.4" y="128.4">PA9</text>
<text x="352.1" y="128.9">15</text>
<text x="357.6" y="127.2">14</text>
<text x="357.6" y="130.7">15</text>
<text x="37" y="134.2">16</text>
<text x="37" y="137.8">17</text>
<text x="42.5" y="132.5">16</text>
<text x="42.5" y="136">17</text>
<text x="50.1" y="135.5">NRST</text>
<text x="170" y="135.5">PB2</text>
<text x="182.8" y="132.5">19</text>
<text x="182.8" y="136">20</text>
<text x="188.3" y="134.2">PB1</text>
<text x="188.3" y="137.8">PB2</text>
<text x="232.5" y="137.8">PA8</text>
<text x="232.5" y="134.2">PA9</text>
<text x="240.1" y="136">29</text>
<text x="240.1" y="132.5">30</text>
<text x="251.2" y="135.5">PA8</text>
<text x="339.4" y="135.5">PB15</text>
<text x="352.1" y="132.5">16</text>
<text x="352.1" y="136">17</text>
<text x="357.6" y="134.2">16</text>
<text x="357.6" y="137.8">17</text>
<text x="37" y="141.3">18</text>
<text x="42.5" y="139.5">18</text>
<text x="42.5" y="143.1">19</text>
<text x="50.1" y="139">VCC</text>
<text x="50.1" y="142.5">GND</text>
<text x="170" y="139">PB10</text>
<text x="170" y="142.5">PB11</text>
<text x="182.8" y="139.5">21</text>
<text x="182.8" y="143.1">22</text>
<text x="188.3" y="141.3">PB10</text>
<text x="230.5" y="141.3">PB15</text>
<text x="240.1" y="143.1">27</text>
<text x="240.1" y="139.5">28</text>
<text x="251.2" y="142.5">PB14</text>
<text x="251.2" y="139">PB15</text>
<text x="339.4" y="142.5">PB13</text>
<text x="339.4" y="139">PB14</text>
<text x="352.1" y="139.5">18</text>
<text x="352.1" y="143.1">19</text>
<text x="357.6" y="141.3">18</text>
<text x="37" y="144.8">19</text>
<text x="37" y="148.3">20</text>
<text x="42.5" y="146.6">20</text>
<text x="50.1" y="146">GND</text>
<text x="170" y="149.6">VCC</text>
<text x="170" y="146">GND</text>
<text x="188.3" y="144.8">PB11</text>
<text x="230.5" y="148.3">PB13</text>
<text x="230.5" y="144.8">PB14</text>
<text x="240.1" y="146.6">26</text>
<text x="251.2" y="149.6">PB12</text>
<text x="251.2" y="146">PB13</text>
<text x="339.4" y="146">PB12</text>
<text x="352.1" y="146.6">20</text>
<text x="357.6" y="144.8">19</text>
<text x="357.6" y="148.3">20</text>
<text x="230.5" y="151.9">PB12</text>
<text x="240.1" y="150.1">25</text>
<text x="53.6" y="184.9">VCC</text>
<text x="353.5" y="184.9">PB2</text>
<text x="42.5" y="190.7">3</text>
<text x="42.5" y="187.1">4</text>
<text x="53.6" y="188.4">GND</text>
<text x="53.6" y="191.9">SWDIO</text>
<text x="42.5" y="197.7">1</text>
<text x="42.5" y="194.2">2</text>
<text x="53.6" y="195.4">SWCLK</text>
<text x="329.6" y="199.5">1</text>
<text x="332.3" y="200.9">1</text>
<text x="343" y="200.9">2</text>
<text x="345.7" y="199.5">2</text>
<text x="353.5" y="199">BOOT0</text>
<text x="285.4" y="221" transform="rotate(-90 285.4 221)">2</text>
<text x="290" y="216.6">NRST</text>
<text x="286.8" y="223.7" transform="rotate(-90 286.8 223.7)">2</text>
<text x="42" y="236.9" transform="rotate(-90 42 236.9)">9</text>
<text x="45.5" y="236.9" transform="rotate(-90 45.5 236.9)">8</text>
<text x="140.9" y="238.3">3</text>
<text x="145.3" y="239.7">VIN</text>
<text x="158.3" y="239.7">OUT</text>
<text x="167.6" y="238.3">2</text>
<text x="285.4" y="237.1" transform="rotate(-90 285.4 237.1)">1</text>
<text x="286.8" y="234.4" transform="rotate(-90 286.8 234.4)">1</text>
<text x="367.6" y="234.2">PC13</text>
<text x="43.4" y="243.3" transform="rotate(-90 43.4 243.3)">EP</text>
<text x="46.9" y="243.3" transform="rotate(-90 46.9 243.3)">EP</text>
<text x="50.4" y="243.2">VBUS</text>
<text x="61.7" y="241.8">1</text>
<text x="61.7" y="245.4">2</text>
<text x="67.7" y="244.8">D-</text>
<text x="92.4" y="244.8">PA11</text>
<text x="107.3" y="241.8">1</text>
<text x="119.9" y="241.8">2</text>
<text x="265.3" y="241.3">VBAT</text>
<text x="54.2" y="250.3">D+</text>
<text x="55.4" y="246.8">D-</text>
<text x="61.7" y="248.9">3</text>
<text x="67.7" y="248.4">D+</text>
<text x="92.4" y="248.4">PA12</text>
<text x="156.3" y="248.5" transform="rotate(-90 156.3 248.5)">GND</text>
<text x="52" y="257.4">GND</text>
<text x="55.5" y="253.8">ID</text>
<text x="61.7" y="252.4">4</text>
<text x="61.7" y="255.9">5</text>
<text x="154.9" y="253" transform="rotate(-90 154.9 253)">1</text>
<text x="42" y="263.6" transform="rotate(-90 42 263.6)">7</text>
<text x="43.4" y="259.1" transform="rotate(-90 43.4 259.1)">EP</text>
<text x="45.5" y="263.6" transform="rotate(-90 45.5 263.6)">6</text>
<text x="46.9" y="259.1" transform="rotate(-90 46.9 259.1)">EP</text>
</g>
<g font-size="3.2" fill="#f00">
<text x="227.5" y="70.7">VDD_3</text>
<text x="240.1" y="69">48</text>
<text x="184.8" y="97.2">9</text>
<text x="188.3" y="99">VDDA</text>
<text x="227.5" y="113.1">VDD_2</text>
<text x="240.1" y="111.3">36</text>
<text x="182.8" y="150.1">24</text>
<text x="188.3" y="151.9">VDD_1</text>
</g>
<g font-size="3.2">
<text x="228" y="74.3">VSS_3</text>
<text x="240.1" y="72.5">47</text>
<text x="184.8" y="93.7">8</text>
<text x="188.3" y="95.4">VSSA</text>
<text x="228" y="116.6">VSS_2</text>
<text x="240.1" y="114.8">35</text>
<text x="182.8" y="146.6">23</text>
<text x="188.3" y="148.3">VSS_1</text>
</g>
</svg>
